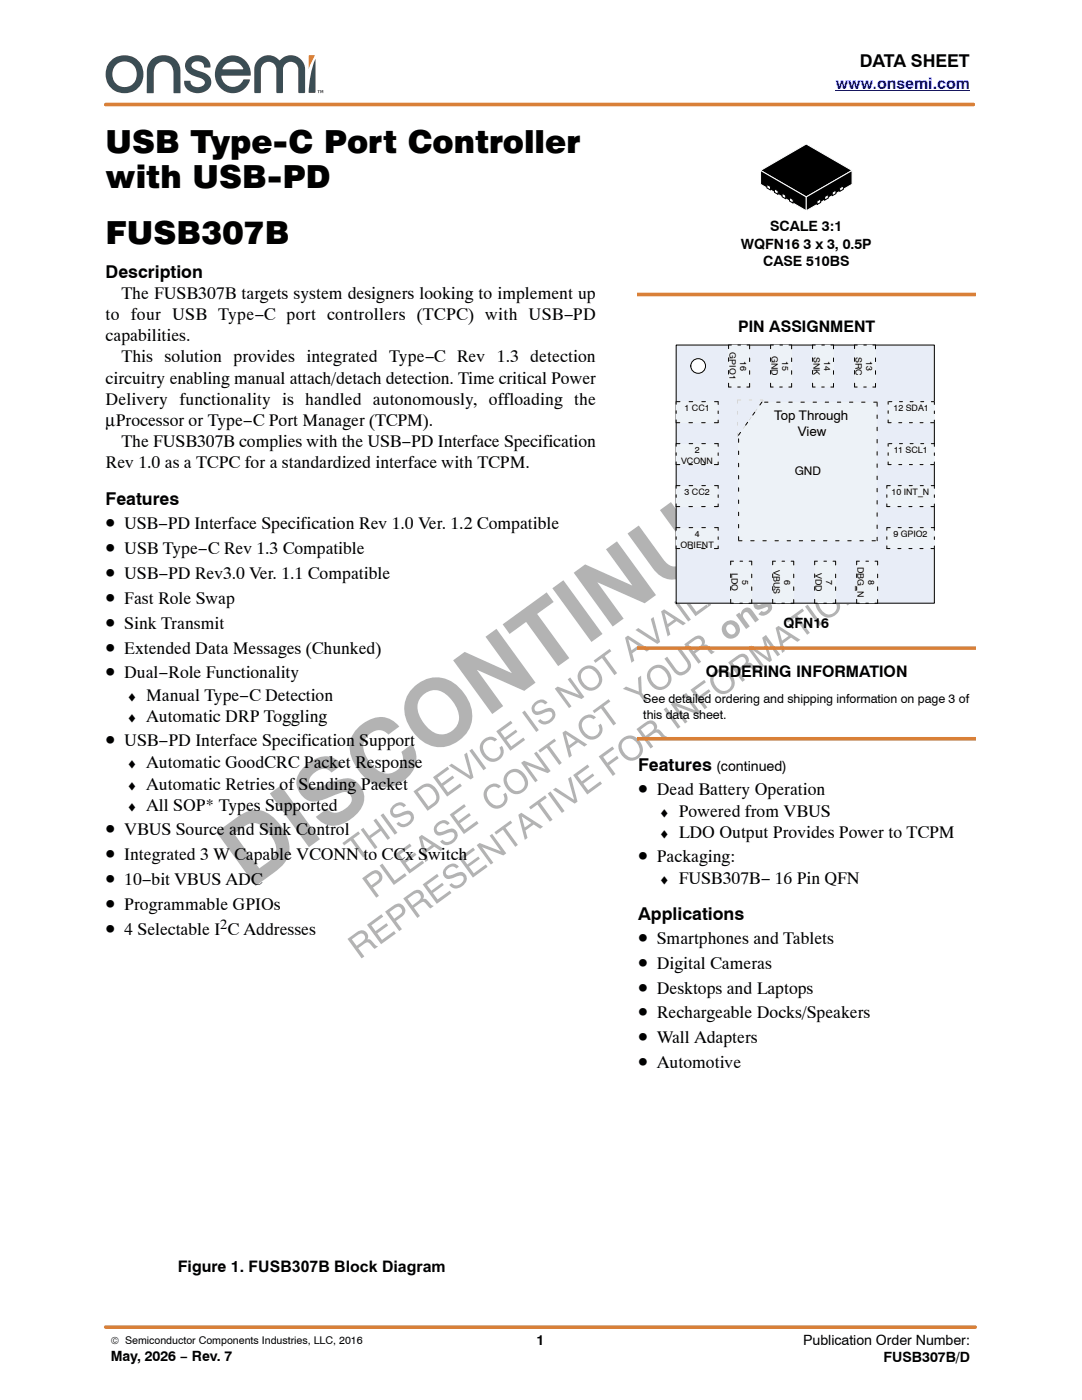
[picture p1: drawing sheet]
<svg xmlns="http://www.w3.org/2000/svg" width="216mm" height="279mm" viewBox="0 0 216 279" stroke-linecap="round" stroke-linejoin="round" font-family="sans-serif">
<g fill="#b3b3b3">
<path d="M53.8 158.4l2.2-1.6 7.8 10.7-2.2 1.6z"/>
<path d="M110.2 117.4l2.2-1.6 7.8 10.7-2.2 1.6z"/>
<path d="M75.9 162.7l.6-.4 2.8 3.9-.5 .4z"/>
<path d="M93.7 149.8l.5-.4 2.8 3.9-.5 .4z"/>
<path d="M104.2 142.2l.5-.4 2.8 3.9-.5 .4z"/>
<path d="M134.5 120.2l.5-.4 2.9 3.9-.6 .3z"/>
<path d="M109.3 158.4l.5-.4 2.9 3.9-.6 .3z"/>
<path d="M132.4 141.6l.6-.4 2.8 3.9-.6 .3z"/>
<path d="M160.6 121.1l.6-.4 2.8 3.9-.5 .3z"/>
<path d="M46.7 166.4l5 6.9a9.2 9.2 0 0 0 3-2.4 3.2 3.2 0 0 0-.4-3.8 5 5 0 0 0-3.8-2.9l-1.3 .4zM43.2 166.1l4.2-3.1a5.2 5.2 0 0 1 7.6 .5 8.1 8.1 0 0 1 2.7 6.6 6.5 6.5 0 0 1-3.1 4.1l-3.6 2.6z" fill-rule="evenodd"/>
<path d="M60.7 153a5.5 5.5 0 0 1 5.7-1.8 4.5 4.5 0 0 1 1.9 1.5l-2.2 1.5a2.36 2.36 0 0 0-3.6 .2 1.5 1.5 0 0 0-.8 1.4 1.5 1.5 0 0 0 .8 1.3 9.6 9.6 0 0 0 3.9-1.1 5 5 0 0 1 4.2-.3 4.2 4.2 0 0 1 .5 6.9 6.1 6.1 0 0 1-6.1 1.9 4.8 4.8 0 0 1-2-1.5l2.2-1.6a2.55 2.55 0 0 0 3.7 0 1.95 1.95 0 0 0 1-2.8 1.56 1.56 0 0 0-2.2-.3 18.4 18.4 0 0 1-5.1 1.7 3.9 3.9 0 0 1-3.3-2.9 3.9 3.9 0 0 1 1.4-4.1z" fill-rule="evenodd"/>
<path d="M71.2 145.5a6.2 6.2 0 0 1 6.2-2.2l1.4 .8 .9 .9-2.2 1.6a2.59 2.59 0 0 0-4 .1 3.4 3.4 0 0 0-.1 4.8 5.2 5.2 0 0 0 4 2.9 2.97 2.97 0 0 0 2.7-4.3l2.1-1.6a5.2 5.2 0 0 1-1.7 7.3 5.6 5.6 0 0 1-8-.9 8.2 8.2 0 0 1-2.6-7 5.3 5.3 0 0 1 1.3-2.4z" fill-rule="evenodd"/>
<path d="M84.3 138.8a3.7 3.7 0 0 0-.2 4.9 5.1 5.1 0 0 0 4.2 2.9 3.5 3.5 0 0 0 2.8-5.4 5.4 5.4 0 0 0-4.5-3.5l-.9 .2zM82.2 137.5a6.3 6.3 0 0 1 10.4 .9 6.4 6.4 0 0 1-3.1 10.5 6.5 6.5 0 0 1-7.2-3 6.4 6.4 0 0 1-.1-8.4z" fill-rule="evenodd"/>
<path d="M90.4 131.8l2.3-1.7 9.5 4.3-5.3-7.3 2.2-1.6 7.8 10.7-2.3 1.7-9.5-4.2 5.3 7.2-2.2 1.6z" fill-rule="evenodd"/>
<path d="M100.3 124.6l8.8-6.4 1.4 1.9-3.3 2.4 6.4 8.8-2.2 1.6-6.4-8.8-3.3 2.4z" fill-rule="evenodd"/>
<path d="M114.5 114.3l2.3-1.7 9.4 4.3-5.3-7.3 2.2-1.6 7.8 10.8-2.3 1.6-9.4-4.2 5.2 7.3-2.1 1.5z" fill-rule="evenodd"/>
<path d="M125.2 106.5l2.3-1.6 4.8 6.7a2.5 2.5 0 0 0 4.3 .5 2.19 2.19 0 0 0 .3-3.1l-5.2-7.2 2.2-1.6 5 6.9a4.7 4.7 0 0 1-1.3 7.3 4.7 4.7 0 0 1-7.3-1z" fill-rule="evenodd"/>
<path d="M136.1 98.6l7.9-5.8 1.4 1.9-5.8 4.2 1.7 2.3 5.2-3.9 1.4 1.9-5.3 3.8 2 2.8 6.1-4.4 1.4 2-8.2 5.9z" fill-rule="evenodd"/>
<path d="M149.5 91.7l5.1 6.9a9.7 9.7 0 0 0 2.9-2.4 3.2 3.2 0 0 0-.4-3.8 5 5 0 0 0-3.8-2.8l-1.3 .4zM146 91.4l4.2-3.1a5.2 5.2 0 0 1 7.6 .5 7.6 7.6 0 0 1 2.6 7.1 6.5 6.5 0 0 1-3 3.6l-3.6 2.6z" fill-rule="evenodd"/>
<path d="M68.3 168.2l3.2-2.3 .3 .5-1.3 1 2.5 3.4-.5 .4-2.5-3.5-1.3 1z" fill-rule="evenodd"/>
<path d="M72 165.6l.5-.4 1.2 1.6 2-1.5-1.2-1.6 .5-.3 2.9 3.8-.6 .4-1.3-1.8-2 1.5 1.3 1.8-.5 .4z" fill-rule="evenodd"/>
<path d="M78.4 160.8a1.66 1.66 0 0 1 2.6-.1l-.5 .4a1.18 1.18 0 0 0-1.4-.2 1.18 1.18 0 0 0-.5 1.4 2.26 2.26 0 0 0 2.1-.4 1.37 1.37 0 0 1 1.8 .6 1.37 1.37 0 0 1-.5 1.9 1.83 1.83 0 0 1-2.9 0l.5-.4a1.33 1.33 0 0 0 1.6 .2 1.33 1.33 0 0 0 .6-1.5 2.25 2.25 0 0 0-2.1 .3 1.3 1.3 0 0 1-1.7-.5 1.3 1.3 0 0 1 .4-1.7z" fill-rule="evenodd"/>
<path d="M83.4 158l2.1 3a2.38 2.38 0 0 0 1.6-1.8 2.19 2.19 0 0 0-2.2-2.2zM82.5 157.9a4.6 4.6 0 0 1 2.7-1.5 2.72 2.72 0 0 1 2.2 3.8l-2.1 1.6z" fill-rule="evenodd"/>
<path d="M86.4 155.1l2.9-2.1 .3 .5-2.3 1.7 .8 1.2 2.2-1.6 .3 .4-2.1 1.6 .9 1.3 2.4-1.7 .4 .5-3 2.1z" fill-rule="evenodd"/>
<path d="M89.6 152.8l.5-.4 3.7 2.4-1.2-4.2 .6-.4 1.3 5-.6 .4z" fill-rule="evenodd"/>
<path d="M96.4 147.7a1.9 1.9 0 0 1 2.8-.1l-.5 .4a1.48 1.48 0 0 0-1.9 .2 1.48 1.48 0 0 0-.2 1.9 1.75 1.75 0 0 0 3.1 .6l.2-.7-.3-.8 .5-.4a2.15 2.15 0 0 1-.8 3 2.15 2.15 0 0 1-3-1 2.26 2.26 0 0 1 .1-3.1z" fill-rule="evenodd"/>
<path d="M99 145.9l2.9-2.1 .4 .5-2.4 1.7 .8 1.2 2.2-1.6 .3 .5-2.1 1.6 .9 1.3 2.4-1.8 .4 .5-3 2.1z" fill-rule="evenodd"/>
<path d="M106.6 140.3a1.66 1.66 0 0 1 2.7-.1l-.6 .4a1.19 1.19 0 0 0-1.4-.2 1.19 1.19 0 0 0-.5 1.4 2.32 2.32 0 0 0 2.1-.4 1.38 1.38 0 0 1 1.8 .6 1.38 1.38 0 0 1-.5 1.9 1.84 1.84 0 0 1-2.9 0l.5-.4a1.37 1.37 0 0 0 1.6 .3 1.37 1.37 0 0 0 .8-1.4l-.1-.2a2.18 2.18 0 0 0-2.2 .3 1.3 1.3 0 0 1-1.7-.5 1.3 1.3 0 0 1 .4-1.7z" fill-rule="evenodd"/>
<path d="M110.7 137.4l.6-.4 4.3 1.7-2.3-3.1 .5-.4 2.8 3.9-.6 .4-4.3-1.7 2.3 3.2-.5 .3z" fill-rule="evenodd"/>
<path d="M115.9 133.5a2.32 2.32 0 0 1 3.9 .9 2.3 2.3 0 0 1-1 3.2 2.3 2.3 0 0 1-3.2-1.3 2.1 2.1 0 0 1 .3-2.8zM116.3 134a2.14 2.14 0 0 0 1.3 3.2 1.61 1.61 0 0 0 1.8-.9 1.61 1.61 0 0 0-.4-1.9 1.64 1.64 0 0 0-2.7-.4z" fill-rule="evenodd"/>
<path d="M118.5 131.8l3.1-2.3 .4 .5-1.3 .9 2.4 3.4-.5 .4-2.5-3.4-1.3 1z" fill-rule="evenodd"/>
<path d="M125.4 127.6l.6 2.2 1.3-.9zM124.7 127.3l.6-.5 4.3 2.8-.5 .4-1.3-.8-1.6 1.2 .4 1.5-.6 .4z" fill-rule="evenodd"/>
<path d="M126.8 125.7l.6-.4 3.6 2.4-1.1-4.2 .5-.4 1.3 5-.5 .4z" fill-rule="evenodd"/>
<path d="M132.6 122.3l.6 2.3 1.3-1zM131.9 122l.6-.4 4.4 2.8-.6 .4-1.3-.8-1.6 1.1 .4 1.5-.6 .4z" fill-rule="evenodd"/>
<path d="M136 119.1l.5-.4 2.5 3.4 2-1.5 .3 .5-2.5 1.9z" fill-rule="evenodd"/>
<path d="M140.7 116.4l.6 2.3 1.3-1zM140 116.1l.6-.4 4.4 2.8-.6 .4-1.3-.8-1.6 1.1 .4 1.5-.6 .4z" fill-rule="evenodd"/>
<path d="M144.6 116l1 1.3 1-.7a.86 .86 0 0 0 .3-1.4 .86 .86 0 0 0-1.3 0zM143.4 114.4l.9 1.2a2.93 2.93 0 0 0 1.4-1.3 .75 .75 0 0 0-.4-.8 .75 .75 0 0 0-.9 .2zM142.5 114.3l1.6-1.1a1.19 1.19 0 0 1 1.6-.3 1.19 1.19 0 0 1 .4 1.6 1.34 1.34 0 0 1 1.6 .8 1.34 1.34 0 0 1-.7 1.7l-1.6 1.2z" fill-rule="evenodd"/>
<path d="M146.2 111.7l.5-.4 2.5 3.4 2-1.5 .3 .5-2.5 1.9z" fill-rule="evenodd"/>
<path d="M149.2 109.5l2.9-2.1 .3 .5-2.4 1.7 .9 1.2 2.2-1.6 .3 .4-2.2 1.6 1 1.3 2.4-1.7 .3 .5-2.9 2.1z" fill-rule="evenodd"/>
<path d="M73.1 175.4l1 1.3a3.3 3.3 0 0 0 1.5-1.4 .85 .85 0 0 0-.4-.9 .85 .85 0 0 0-1.1 .2zM72.3 175.3l1.3-1a1.46 1.46 0 0 1 1.8-.5 1.46 1.46 0 0 1 .9 1.6l-.5 .7-1.4 1 1.2 1.7-.5 .4z" fill-rule="evenodd"/>
<path d="M75.8 172.7l.5-.4 2.5 3.4 2-1.4 .3 .5-2.5 1.8z" fill-rule="evenodd"/>
<path d="M78.9 170.5l2.9-2.1 .3 .4-2.3 1.8 .8 1.1 2.2-1.6 .3 .5-2.2 1.6 1 1.3 2.4-1.8 .3 .5-2.9 2.1z" fill-rule="evenodd"/>
<path d="M84.2 167.4l.7 2.2 1.3-1zM83.6 167.1l.6-.5 4.3 2.8-.6 .4-1.2-.8-1.7 1.2 .4 1.5-.5 .4z" fill-rule="evenodd"/>
<path d="M87.1 164.3a1.65 1.65 0 0 1 2.6 0l-.5 .4a1.23 1.23 0 0 0-1.3-.2 1.23 1.23 0 0 0-.7 1.2l.1 .2a2.27 2.27 0 0 0 2.1-.4 1.37 1.37 0 0 1 1.8 .6 1.37 1.37 0 0 1-.5 1.8 1.82 1.82 0 0 1-2.9 0l.5-.3a1.33 1.33 0 0 0 1.7 .2 1.33 1.33 0 0 0 .6-1.5 2.3 2.3 0 0 0-2.2 .3 1.3 1.3 0 0 1-1.7-.5 1.3 1.3 0 0 1 .4-1.8z" fill-rule="evenodd"/>
<path d="M89.7 162.6l2.9-2.1 .4 .5-2.4 1.7 .9 1.1 2.1-1.5 .4 .4-2.2 1.6 .9 1.3 2.4-1.8 .4 .5-2.9 2.2z" fill-rule="evenodd"/>
<path d="M97.1 157.1a1.91 1.91 0 0 1 2.9-.2l-.6 .4a1.49 1.49 0 0 0-1.9 .2 1.49 1.49 0 0 0-.1 1.9 1.74 1.74 0 0 0 3 .7l.3-.8-.3-.7 .5-.4a2.14 2.14 0 0 1-.9 3 2.14 2.14 0 0 1-2.9-1 2.24 2.24 0 0 1 0-3.1z" fill-rule="evenodd"/>
<path d="M101.1 154.2a2.31 2.31 0 0 1 3.9 .8 2.3 2.3 0 0 1-1 3.3 2.3 2.3 0 0 1-3.2-1.4 2.12 2.12 0 0 1 .3-2.7zM101.5 154.6a2.16 2.16 0 0 0 1.3 3.2 1.62 1.62 0 0 0 1.8-.8 1.62 1.62 0 0 0-.4-2 1.67 1.67 0 0 0-2.7-.4z" fill-rule="evenodd"/>
<path d="M104 152.2l.6-.4 4.2 1.7-2.2-3.1 .5-.4 2.8 3.9-.6 .4-4.3-1.7 2.3 3.2-.5 .3z" fill-rule="evenodd"/>
<path d="M107.4 149.7l3.2-2.3 .4 .5-1.4 .9 2.5 3.5-.5 .4-2.5-3.5-1.3 1z" fill-rule="evenodd"/>
<path d="M112.9 146.5l.6 2.3 1.3-1zM112.2 146.2l.6-.4 4.4 2.8-.6 .4-1.3-.9-1.6 1.2 .4 1.5-.6 .4z" fill-rule="evenodd"/>
<path d="M116.1 143.3a1.9 1.9 0 0 1 2.8-.1l-.5 .4a1.48 1.48 0 0 0-1.9 .1 1.48 1.48 0 0 0-.1 2 1.74 1.74 0 0 0 3 .6l.2-.7-.2-.8 .5-.4a2.14 2.14 0 0 1-.9 3 2.14 2.14 0 0 1-2.9-1 2.24 2.24 0 0 1 0-3.1z" fill-rule="evenodd"/>
<path d="M118.3 141.9l3.1-2.4 .4 .5-1.3 1 2.4 3.4-.5 .4-2.5-3.4-1.3 .9z" fill-rule="evenodd"/>
<path d="M124.3 137.5l.6-.5 2.6 1-.2-2.7 .6-.5 .2 3.4 1.1 1.6-.5 .4-1.1-1.5z" fill-rule="evenodd"/>
<path d="M129.7 133.4a2.33 2.33 0 0 1 3.9 .8 2.3 2.3 0 0 1-1 3.3 2.3 2.3 0 0 1-3.1-1.4 2.13 2.13 0 0 1 .2-2.7zM130.1 133.8a2.15 2.15 0 0 0 1.3 3.2 1.61 1.61 0 0 0 1.8-.8 1.61 1.61 0 0 0-.4-2 1.64 1.64 0 0 0-2.7-.4z" fill-rule="evenodd"/>
<path d="M132.6 131.5l.5-.4 1.8 2.4a1.26 1.26 0 0 0 1.8 .3 1.26 1.26 0 0 0 .2-1.8l-1.8-2.4 .6-.4 1.7 2.4a1.96 1.96 0 0 1 .1 2.4 1.96 1.96 0 0 1-2.3 .7l-.6-.5z" fill-rule="evenodd"/>
<path d="M137.4 128.6l1 1.4 1-.8a.89 .89 0 0 0 .5-1.4 .89 .89 0 0 0-1.5 .1zM136.5 128.6l1.7-1.2a1.34 1.34 0 0 1 1.7-.4 1.34 1.34 0 0 1 .6 1.7h.6l1 1.1 .5 .3-.6 .5-.9-1a.76 .76 0 0 0-1.3 0l-1.1 .8 1.2 1.7-.5 .4z" fill-rule="evenodd"/>
<path d="M144 125.6a1.85 1.85 0 0 1 3.7 0 1.85 1.85 0 0 1-3.7 0zM145.1 124.9a1.07 1.07 0 0 0 .2 1.4 1.07 1.07 0 0 0 1.3 0 1.07 1.07 0 0 0-.2-1.3 1.07 1.07 0 0 0-1.3-.1z" fill-rule="evenodd"/>
<path d="M146.8 122.7l.7-.5 .3 .5a1.25 1.25 0 0 1 .9-1.4 1.25 1.25 0 0 1 1.5 .6l1.2 1.8-.7 .5-1-1.4a.71 .71 0 0 0-.5-.6 .71 .71 0 0 0-.7 .2 .93 .93 0 0 0 .2 1.3l.9 1.3-.7 .5z" fill-rule="evenodd"/>
<path d="M150.8 119.8a1.49 1.49 0 0 1 2.1-.4l-.6 .6a.76 .76 0 0 0-1.1 .7h.3l.7-.2a1.12 1.12 0 0 1 1.1-.3 1.12 1.12 0 0 1 .8 1 1.84 1.84 0 0 1-2.8 1.4l.7-.7a.76 .76 0 0 0 .8 .1 .76 .76 0 0 0 .4-.8l-.1-.1a3.1 3.1 0 0 1-2.3 .4 1.07 1.07 0 0 1 0-1.7z" fill-rule="evenodd"/>
<path d="M153.9 117.6a1.69 1.69 0 0 1 2.8 .4l-1.8 1.4a.68 .68 0 0 0 .8 .4 .68 .68 0 0 0 .4-.9l.9-.4a1.68 1.68 0 0 1-1.2 2 1.68 1.68 0 0 1-2.1-1.1l-.2-1zM154.5 118l-.2 .5 .2 .4 1.1-.8-.5-.3h-.3z" fill-rule="evenodd"/>
<path d="M156.2 116l.6-.5 .3 .4a1.22 1.22 0 0 1 1.7-1.2 1.19 1.19 0 0 1 .8-1.3 1.19 1.19 0 0 1 1.4 .6l1.3 1.8-.7 .5-1.2-1.6a.63 .63 0 0 0-1-.3 .63 .63 0 0 0 .1 1l1.1 1.6-.7 .5-1.1-1.5a.61 .61 0 0 0-.4-.5 .61 .61 0 0 0-.7 .2l-.1 .6 1.3 1.9-.7 .6z" fill-rule="evenodd"/>
<path d="M160.2 111.4l.7-.5 .5 .7-.7 .5zM160.9 112.5l.8-.5 2 2.8-.7 .5z" fill-rule="evenodd"/>
<path d="M70.2 187.5l1 1.3 1-.8a.89 .89 0 0 0 .7-.9 .89 .89 0 0 0-.8-.8l-.5 .2zM69.3 187.4l1.7-1.2a1.33 1.33 0 0 1 1.7-.4 1.33 1.33 0 0 1 .6 1.7l.6 .1 1 1.1 .5 .2-.6 .5-1.1-1.2a.89 .89 0 0 0-1.2 .3l-1 .7 1.2 1.7-.5 .4z" fill-rule="evenodd"/>
<path d="M73.2 184.6l2.9-2.1 .4 .4-2.4 1.8 .8 1.1 2.2-1.6 .3 .5-2.1 1.6 .9 1.3 2.4-1.8 .4 .5-3 2.1z" fill-rule="evenodd"/>
<path d="M77.7 182l1 1.3a3.3 3.3 0 0 0 1.5-1.3 .85 .85 0 0 0-.5-1 .85 .85 0 0 0-1 .3zM76.8 181.9l1.4-1a1.46 1.46 0 0 1 1.8-.5 1.46 1.46 0 0 1 .8 1.7l-.3 .5-1.5 1.2 1.2 1.6-.5 .4z" fill-rule="evenodd"/>
<path d="M81.3 179.4l1 1.3 1-.7a.89 .89 0 0 0 .7-.9 .89 .89 0 0 0-.8-.9l-.5 .2zM80.5 179.3l1.6-1.2a1.35 1.35 0 0 1 1.7-.4 1.35 1.35 0 0 1 .7 1.5l-.1 .2 .6 .1 1 1.1 .5 .2-.6 .5-.9-.9a.74 .74 0 0 0-1.3 0l-1.1 .7 1.2 1.7-.5 .4z" fill-rule="evenodd"/>
<path d="M84.3 176.5l2.9-2.1 .4 .5-2.4 1.7 .9 1.2 2.1-1.6 .4 .4-2.2 1.6 .9 1.3 2.4-1.7 .4 .4-2.9 2.2z" fill-rule="evenodd"/>
<path d="M88.9 173a1.65 1.65 0 0 1 2.7 0l-.5 .3a1.23 1.23 0 0 0-1.4-.2 1.23 1.23 0 0 0-.7 1.2l.1 .2a2.27 2.27 0 0 0 2.1-.3 1.37 1.37 0 0 1 1.8 .6 1.37 1.37 0 0 1-.5 1.8 1.82 1.82 0 0 1-2.9 0l.5-.4a1.33 1.33 0 0 0 1.7 .3 1.33 1.33 0 0 0 .6-1.6 2.28 2.28 0 0 0-2.2 .4 1.3 1.3 0 0 1-1.7-.5 1.3 1.3 0 0 1 .4-1.8z" fill-rule="evenodd"/>
<path d="M91.5 171.3l2.9-2.1 .4 .4-2.4 1.8 .9 1.1 2.1-1.6 .4 .5-2.2 1.6 .9 1.3 2.4-1.8 .4 .5-2.9 2.1z" fill-rule="evenodd"/>
<path d="M95.1 168.7l.6-.5 4.3 1.7-2.3-3.1 .5-.4 2.8 3.9-.6 .4-4.2-1.7 2.2 3.2-.5 .3z" fill-rule="evenodd"/>
<path d="M98.7 166.1l3.2-2.3 .3 .4-1.3 1 2.4 3.4-.5 .4-2.5-3.4-1.3 1z" fill-rule="evenodd"/>
<path d="M104.1 162.9l.6 2.3 1.3-1zM103.4 162.6l.6-.4 4.4 2.8-.6 .4-1.3-.9-1.6 1.2 .4 1.5-.6 .4z" fill-rule="evenodd"/>
<path d="M105.6 161.1l3.2-2.4 .3 .5-1.3 1 2.5 3.4-.6 .4-2.5-3.4-1.3 .9z" fill-rule="evenodd"/>
<path d="M110.3 157.6l.6-.4 3.7 2.4-1.2-4.2 .5-.4 1.3 5-.5 .4z" fill-rule="evenodd"/>
<path d="M114.4 154.7l2.8-2.1 .4 .5-2.4 1.7 .9 1.1 2.2-1.5 .3 .4-2.2 1.6 1 1.3 2.4-1.8 .3 .5-2.9 2.2z" fill-rule="evenodd"/>
<path d="M119.5 151l2.7-2 .4 .5-2.2 1.6 .8 1.1 1.9-1.4 .4 .5-2 1.4 1.3 1.8-.5 .4z" fill-rule="evenodd"/>
<path d="M124 147.5a2.32 2.32 0 0 1 3.9 .8 2.31 2.31 0 0 1-1 3.3 2.31 2.31 0 0 1-3.1-1.3 2.11 2.11 0 0 1 .2-2.8zM124.4 147.9a2.16 2.16 0 0 0 1.4 3.3 1.62 1.62 0 0 0 1.7-.9 1.62 1.62 0 0 0-.4-1.9 1.66 1.66 0 0 0-2.7-.5z" fill-rule="evenodd"/>
<path d="M127.9 145.6l.9 1.3 1-.8a.87 .87 0 0 0 .7-.8 .87 .87 0 0 0-.7-.9l-.5 .2zM127 145.5l1.6-1.2a1.34 1.34 0 0 1 1.8-.4 1.34 1.34 0 0 1 .5 1.7l.7 .1 1 1.1 .5 .2-.7 .5-1.1-1.2a.91 .91 0 0 0-1.2 .3l-1 .7 1.2 1.7-.5 .4z" fill-rule="evenodd"/>
<path d="M133.9 140.5l.5-.4 4.3 1.7-2.3-3.2 .5-.3 2.9 3.9-.6 .4-4.3-1.7 2.3 3.1-.5 .4z" fill-rule="evenodd"/>
<path d="M137.8 137.7l2.7-2 .4 .5-2.2 1.6 .8 1.1 1.9-1.4 .4 .5-1.9 1.4 1.2 1.8-.5 .3z" fill-rule="evenodd"/>
<path d="M142.4 134.2a2.34 2.34 0 0 1 3.8 .8 2.31 2.31 0 0 1-1 3.3 2.31 2.31 0 0 1-3.1-1.3 2.14 2.14 0 0 1 .3-2.8zM142.7 134.6a2.16 2.16 0 0 0 1.4 3.3 1.61 1.61 0 0 0 1.7-.9 1.61 1.61 0 0 0-.4-1.9 1.64 1.64 0 0 0-2.7-.5z" fill-rule="evenodd"/>
<path d="M146.2 132.3l.9 1.3 1-.8a.88 .88 0 0 0 .6-1.3 .88 .88 0 0 0-1.5 0zM145.3 132.2l1.6-1.2a1.34 1.34 0 0 1 1.8-.4 1.34 1.34 0 0 1 .6 1.7l.6 .1 1 1.1 .5 .2-.7 .5-.9-1a.82 .82 0 0 0-1.4 .1l-1 .7 1.3 1.7-.6 .4z" fill-rule="evenodd"/>
<path d="M149.2 129.4l.7-.6 3.5 2.6-1.3-4.1 .7-.6 2.9 3.9-.6 .4-2.4-3.3 1.3 4.1-.5 .3-3.4-2.5 2.4 3.3-.5 .4z" fill-rule="evenodd"/>
<path d="M155.4 125.6l.6 2.3 1.4-1zM154.8 125.3l.5-.4 4.4 2.8-.6 .4-1.3-.9-1.6 1.2 .4 1.5-.5 .4z" fill-rule="evenodd"/>
<path d="M156.9 123.8l3.2-2.4 .3 .5-1.3 1 2.5 3.4-.5 .4-2.5-3.4-1.4 .9z" fill-rule="evenodd"/>
<path d="M163.4 118.9a2.32 2.32 0 0 1 3.9 .9 2.3 2.3 0 0 1-1.1 3.2 2.3 2.3 0 0 1-3.1-1.3 2.1 2.1 0 0 1 .3-2.8zM163.7 119.4a2.16 2.16 0 0 0 1.4 3.2 1.62 1.62 0 0 0 1.7-.9 1.62 1.62 0 0 0-.3-1.9 1.66 1.66 0 0 0-2.8-.4z" fill-rule="evenodd"/>
<path d="M166.3 117l.6-.5 4.2 1.7-2.3-3.1 .5-.4 2.9 3.9-.6 .4-4.3-1.7 2.3 3.2-.5 .3z" fill-rule="evenodd"/>
</g>
<path d="M61.6 11.1l1.3-.1-1.3 2.8z" fill-rule="evenodd" fill="#d98038"/>
<g fill="#3b4d54">
<path d="M45 12.8l-.6 1h4.1a2.2 2.2 0 0 0-3.5-1zM43.9 12.2a3.5 3.5 0 0 1 4.1-.8 3.5 3.5 0 0 1 1.9 3.7h-5.6a2.14 2.14 0 0 0 2.2 2.2 2.59 2.59 0 0 0 2.2-1.5l1.2 .1a3.6 3.6 0 0 1-4.5 2.5 3.6 3.6 0 0 1-2.4-4.6l.3-.8z" fill-rule="evenodd"/>
<path d="M37.4 11.8a2.65 2.65 0 0 1 2.7-.7 2.65 2.65 0 0 1 1.9 2.1l-.1 .3h-1.1a1.38 1.38 0 0 0-1.1-1.3 1.38 1.38 0 0 0-1.5 .8 1.27 1.27 0 0 0 1.2 1.1l1 .3a2.07 2.07 0 0 1 1.8 2.1 2.07 2.07 0 0 1-2 2 2.54 2.54 0 0 1-3.4-2.3l1.1-.1a1.55 1.55 0 0 0 1.4 1.3 1.55 1.55 0 0 0 1.6-.9 2.33 2.33 0 0 0-1.9-1.2 2.29 2.29 0 0 1-1.9-2.9z" fill-rule="evenodd"/>
<path d="M30.3 11.9a3.4 3.4 0 0 1 3.6-.7 3.4 3.4 0 0 1 2.1 3.1v4.3h-1.4v-3.6a2.18 2.18 0 0 0-1.9-2.7 2.12 2.12 0 0 0-2 2.6v3.7h-1.4v-1.2a14.1 14.1 0 0 1 .3-4.5z" fill-rule="evenodd"/>
<path d="M23.1 13a2.55 2.55 0 0 0-.2 3.5 2.55 2.55 0 0 0 3.5 .4 2.56 2.56 0 0 0 .6-3.4 2.56 2.56 0 0 0-3.4-.9zM21 14.8a3.8 3.8 0 0 1 7.6 0 3.8 3.8 0 0 1-7.6 0z" fill-rule="evenodd"/>
<path d="M62.9 11.8l.1 6.6-.2 .1h-1.2a18.9 18.9 0 0 1 1.3-6.7z" fill-rule="evenodd"/>
<path d="M51.6 11.9a2.87 2.87 0 0 1 4.2 .1 2.88 2.88 0 0 1 3.2-.8 2.88 2.88 0 0 1 1.9 2.7v4.5l-.2 .2h-1l-.2-.2v-4.5a1.53 1.53 0 0 0-1.5-1.6 1.53 1.53 0 0 0-1.5 1.6v4.5l-.2 .2h-1l-.2-.2v-4.5a1.54 1.54 0 0 0-1.5-1.6 1.54 1.54 0 0 0-1.5 1.6v4.5l-.2 .2h-1l-.2-.2 .1-5 .2-.8z" fill-rule="evenodd"/>
<path d="M63.4 18h.4l-.1 .1v.5h-.2v-.5z" fill-rule="evenodd"/>
<path d="M63.9 18h.2l.1 .3 .1-.3h.2v.6h-.1v-.5l-.1 .4h-.1l-.2-.4v.5h-.1z" fill-rule="evenodd"/>
</g>
<path d="M166.8 18.1h26.7" fill="none" stroke="#00f" stroke-width=".2"/>
<path d="M21.1 20.9h173.1M21.1 264.9h173.5" fill="none" stroke="#d98038" stroke-width=".72"/>
<path d="M173.6 114.3h17.1v3.9h-17.1z" fill="#fff"/>
<path d="M127.1 58.8h67.5" fill="none" stroke="#d98038" stroke-width=".72"/>
<path d="M134.9 68.9h51.5v51.5h-51.5z" fill="#e8edf7"/>
<path d="M134.9 68.9h51.5v51.5h-51.5z" fill="none" stroke="#000" stroke-width=".2"/>
<path d="M170.9 112h4.2v8.4h-4.2z" fill="#edf2f7"/>
<path d="M175.1 112h-4.2M170.9 120.4h4.2" fill="none" stroke="#000" stroke-width=".2" stroke-dasharray=".5 1.3"/>
<path d="M170.9 112v8.4M175.1 120.4v-8.4" fill="none" stroke="#000" stroke-width=".2" stroke-dasharray=".7 1.8"/>
<path d="M152.1 80.3l-4.7 6.5" fill="none" stroke="#000" stroke-width=".2" stroke-dasharray=".7 1.7"/>
<path d="M147.4 80.3h27.6v27.6h-27.6z" fill="#edf2f7"/>
<path d="M147.4 80.3v27.6M175 80.3h-27.6M147.4 107.9h27.6M175 107.9v-27.6" fill="none" stroke="#000" stroke-width=".2" stroke-dasharray=".7 1.7"/>
<path d="M147.2 79.8h5.1l-5.1 7.3z" fill="#e8edf7"/>
<path d="M147.2 79.8v7.3M152.3 79.8h-5.1" fill="none" stroke="#c7d6e6" stroke-width=".2" stroke-dasharray=".6 1.6"/>
<path d="M147.2 87.1l5.1-7.3" fill="none" stroke="#c7d6e6" stroke-width=".2" stroke-dasharray=".6 1.5"/>
<path d="M147.4 86.9l4.6-6.7" fill="none" stroke="#000" stroke-width=".2" stroke-dasharray=".7 1.8"/>
<path d="M134.9 105.3h8.4v4.2h-8.4z" fill="#edf2f7"/>
<path d="M134.9 109.5h8.4M143.3 105.3h-8.4" fill="none" stroke="#000" stroke-width=".2" stroke-dasharray=".7 1.8"/>
<path d="M134.9 105.3v4.2M143.3 109.5v-4.2" fill="none" stroke="#000" stroke-width=".2" stroke-dasharray=".5 1.3"/>
<path d="M134.9 96.9h8.4v4.2h-8.4z" fill="#edf2f7"/>
<path d="M143.3 96.9h-8.4M134.9 101.1h8.4" fill="none" stroke="#000" stroke-width=".2" stroke-dasharray=".7 1.8"/>
<path d="M134.9 96.9v4.2M143.3 101.1v-4.2" fill="none" stroke="#000" stroke-width=".2" stroke-dasharray=".5 1.3"/>
<path d="M134.9 88.5h8.4v4.2h-8.4z" fill="#edf2f7"/>
<path d="M134.9 92.7h8.4M143.3 88.5h-8.4" fill="none" stroke="#000" stroke-width=".2" stroke-dasharray=".7 1.8"/>
<path d="M134.9 88.5v4.2M143.3 92.7v-4.2" fill="none" stroke="#000" stroke-width=".2" stroke-dasharray=".5 1.3"/>
<path d="M134.9 80.2h8.4v4.2h-8.4z" fill="#edf2f7"/>
<path d="M134.9 84.4h8.4M143.3 80.2h-8.4" fill="none" stroke="#000" stroke-width=".2" stroke-dasharray=".7 1.8"/>
<path d="M134.9 80.2v4.2M143.3 84.4v-4.2" fill="none" stroke="#000" stroke-width=".2" stroke-dasharray=".5 1.3"/>
<path d="M177 105.3h9.4v4.2h-9.4z" fill="#edf2f7"/>
<path d="M177 109.5h9.4M186.4 105.3h-9.4" fill="none" stroke="#000" stroke-width=".2" stroke-dasharray=".6 1.6"/>
<path d="M177 105.3v4.2M186.4 109.5v-4.2" fill="none" stroke="#000" stroke-width=".2" stroke-dasharray=".5 1.3"/>
<path d="M177 96.9h9.4v4.2h-9.4z" fill="#edf2f7"/>
<path d="M186.4 96.9h-9.4M177 101.1h9.4" fill="none" stroke="#000" stroke-width=".2" stroke-dasharray=".6 1.6"/>
<path d="M177 96.9v4.2M186.4 101.1v-4.2" fill="none" stroke="#000" stroke-width=".2" stroke-dasharray=".5 1.3"/>
<path d="M177.2 88.5h9.2v4.2h-9.2z" fill="#edf2f7"/>
<path d="M177.2 92.7h9.2M186.4 88.5h-9.2" fill="none" stroke="#000" stroke-width=".2" stroke-dasharray=".6 1.5"/>
<path d="M177.2 88.5v4.2M186.4 92.7v-4.2" fill="none" stroke="#000" stroke-width=".2" stroke-dasharray=".5 1.3"/>
<path d="M177.2 80.2h9.2v4.2h-9.2z" fill="#edf2f7"/>
<path d="M177.2 84.4h9.2M186.4 80.2h-9.2" fill="none" stroke="#000" stroke-width=".2" stroke-dasharray=".6 1.5"/>
<path d="M177.2 80.2v4.2M186.4 84.4v-4.2" fill="none" stroke="#000" stroke-width=".2" stroke-dasharray=".5 1.3"/>
<path d="M162.6 112h4.1v8.4h-4.1z" fill="#edf2f7"/>
<path d="M166.7 112h-4.1M162.6 120.4h4.1" fill="none" stroke="#000" stroke-width=".2" stroke-dasharray=".5 1.3"/>
<path d="M162.6 112v8.4M166.7 120.4v-8.4" fill="none" stroke="#000" stroke-width=".2" stroke-dasharray=".7 1.8"/>
<path d="M154.2 112h4.2v8.4h-4.2z" fill="#edf2f7"/>
<path d="M158.4 112h-4.2M154.2 120.4h4.2" fill="none" stroke="#000" stroke-width=".2" stroke-dasharray=".5 1.3"/>
<path d="M154.2 112v8.4M158.4 120.4v-8.4" fill="none" stroke="#000" stroke-width=".2" stroke-dasharray=".7 1.8"/>
<path d="M145.8 112h4.2v8.4h-4.2z" fill="#edf2f7"/>
<path d="M150 112h-4.2M145.8 120.4h4.2" fill="none" stroke="#000" stroke-width=".2" stroke-dasharray=".5 1.3"/>
<path d="M145.8 112v8.4M150 120.4v-8.4" fill="none" stroke="#000" stroke-width=".2" stroke-dasharray=".7 1.8"/>
<path d="M170.5 68.9h4.2v8.3h-4.2z" fill="#edf2f7"/>
<path d="M170.5 77.2h4.2M174.7 68.9h-4.2" fill="none" stroke="#000" stroke-width=".2" stroke-dasharray=".5 1.3"/>
<path d="M170.5 68.9v8.3M174.7 77.2v-8.3" fill="none" stroke="#000" stroke-width=".2" stroke-dasharray=".7 1.8"/>
<path d="M162.1 68.9h4.2v8.3h-4.2z" fill="#edf2f7"/>
<path d="M162.1 77.2h4.2M166.3 68.9h-4.2" fill="none" stroke="#000" stroke-width=".2" stroke-dasharray=".5 1.3"/>
<path d="M162.1 68.9v8.3M166.3 77.2v-8.3" fill="none" stroke="#000" stroke-width=".2" stroke-dasharray=".7 1.8"/>
<path d="M153.8 68.9h4.2v8.3h-4.2z" fill="#edf2f7"/>
<path d="M153.8 77.2h4.2M158 68.9h-4.2" fill="none" stroke="#000" stroke-width=".2" stroke-dasharray=".5 1.3"/>
<path d="M153.8 68.9v8.3M158 77.2v-8.3" fill="none" stroke="#000" stroke-width=".2" stroke-dasharray=".7 1.8"/>
<path d="M145.4 68.9h4.2v8.3h-4.2z" fill="#edf2f7"/>
<path d="M145.4 77.2h4.2M149.6 68.9h-4.2" fill="none" stroke="#000" stroke-width=".2" stroke-dasharray=".5 1.3"/>
<path d="M145.4 68.9v8.3M149.6 77.2v-8.3" fill="none" stroke="#000" stroke-width=".2" stroke-dasharray=".7 1.8"/>
<circle cx="139.3" cy="73" r="1.47" fill="#fff"/>
<circle cx="139.3" cy="73" r="1.47" fill="none" stroke="#000" stroke-width=".2"/>
<path d="M127.1 129.3h67.5" fill="none" stroke="#d98038" stroke-width=".72"/>
<path d="M151.8 34l9.1-5.3 9.1 5.3-9.1 5.3zM151.8 34l9.1 5.3v2.8l-9.1-5.3z" fill="#000"/>
<path d="M151.8 34l9.1-5.3 9.1 5.3-9.1 5.3zM151.8 34l9.1 5.3v2.8l-9.1-5.3z" fill="none" stroke="#fff" stroke-width=".2"/>
<path d="M154.5 37.7v.7l.8 .4v-.7zM157.5 39.4l.8 .4v.7l-.8-.4zM153 36.8l.7 .4v.7l-.7-.4zM156.1 38.6l.7 .4v.7l-.7-.4z" fill-rule="evenodd" fill="#fff"/>
<path d="M153 36.8l.7 .4v.7l-.7-.4zM154.5 37.7v.7M154.5 37.7l.8 .4v.7l-.8-.4zM156.1 38.6l.7 .4v.7l-.7-.4zM157.5 39.4l.8 .4v.7l-.8-.4z" fill="none" stroke="#000" stroke-width=".2"/>
<path d="M160.9 39.3l9.1-5.3v2.8l-9.1 5.3z" fill="#000"/>
<path d="M160.9 39.3l9.1-5.3v2.8l-9.1 5.3z" fill="none" stroke="#fff" stroke-width=".2"/>
<path d="M164.5 39.2v.7l.8-.4v-.7zM167.5 37.5l.8-.4v.7l-.8 .4zM163 40.1l.8-.4v.7l-.8 .4zM166.1 38.4l.7-.5v.7l-.7 .5z" fill-rule="evenodd" fill="#fff"/>
<path d="M164.5 39.2v.7M164.5 39.2l.8-.4v.7l-.8 .4zM166.1 38.4l.7-.5v.7l-.7 .5zM167.5 37.5l.8-.4v.7l-.8 .4zM163 40.1l.8-.4v.7l-.8 .4z" fill="none" stroke="#000" stroke-width=".2"/>
<path d="M127.1 147.4h67.5" fill="none" stroke="#d98038" stroke-width=".72"/>
<g font-size="6.3">
<text x="21.1" y="30.4">USB Type-C Port Controller</text>
<text x="21.1" y="37.5">with USB-PD</text>
<text x="21.1" y="48.7">FUSB307B</text>
</g>
<g font-size="4.2">
<text x="21.1" y="105.6">•</text>
<text x="21.1" y="110.5">•</text>
<text x="21.1" y="115.5">•</text>
<text x="21.1" y="120.5">•</text>
<text x="21.1" y="125.4">•</text>
<text x="21.1" y="130.4">•</text>
<text x="21.1" y="135.4">•</text>
<text x="21.1" y="148.9">•</text>
<text x="127.3" y="158.6">•</text>
<text x="21.1" y="166.7">•</text>
<text x="21.1" y="171.6">•</text>
<text x="127.3" y="172.1">•</text>
<text x="21.1" y="176.6">•</text>
<text x="21.1" y="181.6">•</text>
<text x="21.1" y="186.5">•</text>
<text x="127.3" y="188.3">•</text>
<text x="127.3" y="193.3">•</text>
<text x="127.3" y="198.3">•</text>
<text x="127.3" y="203.2">•</text>
<text x="127.3" y="208.2">•</text>
<text x="127.3" y="213.2">•</text>
</g>
<g font-size="3.5">
<text x="171.5" y="13.5">DATA SHEET</text>
<text x="21.1" y="55.5">Description</text>
<text x="24.2" y="59.7">The FUSB307B targets system designers looking to implement up</text>
<text x="21.1" y="63.9">to four USB Type−C port controllers (TCPC) with USB−PD</text>
<text x="21.1" y="68.1">capabilities.</text>
<text x="21.1" y="76.6">circuitry enabling manual attach/detach detection. Time critical Power</text>
<text x="24.2" y="72.3">This solution provides integrated Type−C Rev 1.3 detection</text>
<text x="21.1" y="80.8">Delivery functionality is handled autonomously, offloading the</text>
<text x="21.1" y="85">μProcessor or Type−C Port Manager (TCPM).</text>
<text x="24.2" y="89.2">The FUSB307B complies with the USB−PD Interface Specification</text>
<text x="21.1" y="93.4">Rev 1.0 as a TCPC for a standardized interface with TCPM.</text>
<text x="21.1" y="100.8">Features</text>
<text x="24.8" y="105.6">USB−PD Interface Specification Rev 1.0 Ver. 1.2 Compatible</text>
<text x="24.8" y="110.5">USB Type−C Rev 1.3 Compatible</text>
<text x="24.8" y="115.5">USB−PD Rev3.0 Ver. 1.1 Compatible</text>
<text x="24.8" y="120.5">Fast Role Swap</text>
<text x="24.8" y="125.4">Sink Transmit</text>
<text x="24.8" y="130.4">Extended Data Messages (Chunked)</text>
<text x="24.8" y="135.4">Dual−Role Functionality</text>
<text x="29.2" y="139.8">Manual Type−C Detection</text>
<text x="24.8" y="148.9">USB−PD Interface Specification Support</text>
<text x="29.2" y="144.1">Automatic DRP Toggling</text>
<text x="29.2" y="153.3">Automatic GoodCRC Packet Response</text>
<text x="127.3" y="153.8">Features</text>
<text x="29.2" y="157.6">Automatic Retries of Sending Packet</text>
<text x="29.2" y="161.9">All SOP* Types Supported</text>
<text x="131.1" y="158.6">Dead Battery Operation</text>
<text x="24.8" y="166.7">VBUS Source and Sink Control</text>
<text x="135.4" y="163">Powered from VBUS</text>
<text x="135.4" y="167.3">LDO Output Provides Power to TCPM</text>
<text x="24.8" y="171.6">Integrated 3 W Capable VCONN to CCx Switch</text>
<text x="131.1" y="172.1">Packaging:</text>
<text x="24.8" y="176.6">10−bit VBUS ADC</text>
<text x="135.4" y="176.5">FUSB307B− 16 Pin QFN</text>
<text x="24.8" y="181.6">Programmable GPIOs</text>
<text x="127.3" y="183.6">Applications</text>
<text x="24.8" y="186.5">4 Selectable I C Addresses</text>
<text x="131.1" y="188.3">Smartphones and Tablets</text>
<text x="131.1" y="193.3">Digital Cameras</text>
<text x="131.1" y="198.3">Desktops and Laptops</text>
<text x="131.1" y="203.2">Rechargeable Docks/Speakers</text>
<text x="131.1" y="208.2">Wall Adapters</text>
<text x="131.1" y="213.2">Automotive</text>
</g>
<text font-size="3.2" fill="#00f" x="166.8" y="17.8">www.onsemi.com</text>
<g font-size="3.2">
<text x="147.3" y="66.3">PIN ASSIGNMENT</text>
<text x="140.9" y="135.2">ORDERING INFORMATION</text>
<text x="35.5" y="253.8">Figure 1. FUSB307B Block Diagram</text>
</g>
<g font-size="2.8">
<text x="153.7" y="46.1">SCALE 3:1</text>
<text x="147.8" y="49.6">WQFN16 3 x 3, 0.5P</text>
<text x="152.3" y="53.1">CASE 510BS</text>
<text x="156.3" y="125.2">QFN16</text>
<text x="25.3" y="139.8">♦</text>
<text x="25.3" y="144.1">♦</text>
<text x="25.3" y="153.3">♦</text>
<text x="142.9" y="153.8">(continued)</text>
<text x="25.3" y="157.6">♦</text>
<text x="25.3" y="161.9">♦</text>
<text x="131.6" y="163">♦</text>
<text x="131.6" y="167.3">♦</text>
<text x="131.6" y="176.5">♦</text>
<text x="44" y="185.5">2</text>
<text x="107" y="268.5">1</text>
<text x="160.3" y="268.5">Publication Order Number:</text>
<text x="22.1" y="271.7">May, 2026 − Rev. 7</text>
<text x="176.3" y="271.8">FUSB307B/D</text>
</g>
<g font-size="2.6">
<text x="154.5" y="83.8">Top Through</text>
<text x="159.2" y="87">View</text>
</g>
<g font-size="2.5">
<text x="128.4" y="140.3">See detailed ordering and shipping information on page 3 of</text>
<text x="128.4" y="143.5">this data sheet.</text>
</g>
<text font-size="2.4" x="158.6" y="94.8">GND</text>
<text font-size="2.1" x="22.1" y="268.2">© Semiconductor Components Industries, LLC, 2016</text>
<g font-size="1.8">
<text x="145.6" y="70.3" transform="rotate(90 145.6 70.3)">GPIO1</text>
<text x="153.9" y="71.1" transform="rotate(90 153.9 71.1)">GND</text>
<text x="162.3" y="71.2" transform="rotate(90 162.3 71.2)">SNK</text>
<text x="170.7" y="71.2" transform="rotate(90 170.7 71.2)">SRC</text>
<text x="147.7" y="72.1" transform="rotate(90 147.7 72.1)">16</text>
<text x="156.1" y="72.1" transform="rotate(90 156.1 72.1)">15</text>
<text x="164.4" y="72.1" transform="rotate(90 164.4 72.1)">14</text>
<text x="172.8" y="72.1" transform="rotate(90 172.8 72.1)">13</text>
<text x="136.6" y="82.1">1 CC1</text>
<text x="178.3" y="82.1">12 SDA1</text>
<text x="135.9" y="92.6">VCONN</text>
<text x="138.6" y="90.4">2</text>
<text x="178.4" y="90.4">11 SCL1</text>
<text x="136.6" y="98.8">3 CC2</text>
<text x="177.9" y="98.8">10 INT_N</text>
<text x="138.6" y="107.2">4</text>
<text x="178.3" y="107.2">9 GPIO2</text>
<text x="135.8" y="109.3">ORIENT</text>
<text x="154.4" y="113.8" transform="rotate(90 154.4 113.8)">VBUS</text>
<text x="171.1" y="113.1" transform="rotate(90 171.1 113.1)">DBG_N</text>
<text x="146" y="114.4" transform="rotate(90 146 114.4)">LDO</text>
<text x="148.1" y="115.7" transform="rotate(90 148.1 115.7)">5</text>
<text x="156.5" y="115.7" transform="rotate(90 156.5 115.7)">6</text>
<text x="162.7" y="114.3" transform="rotate(90 162.7 114.3)">VDD</text>
<text x="164.9" y="115.7" transform="rotate(90 164.9 115.7)">7</text>
<text x="173.2" y="115.7" transform="rotate(90 173.2 115.7)">8</text>
</g>
</svg>
